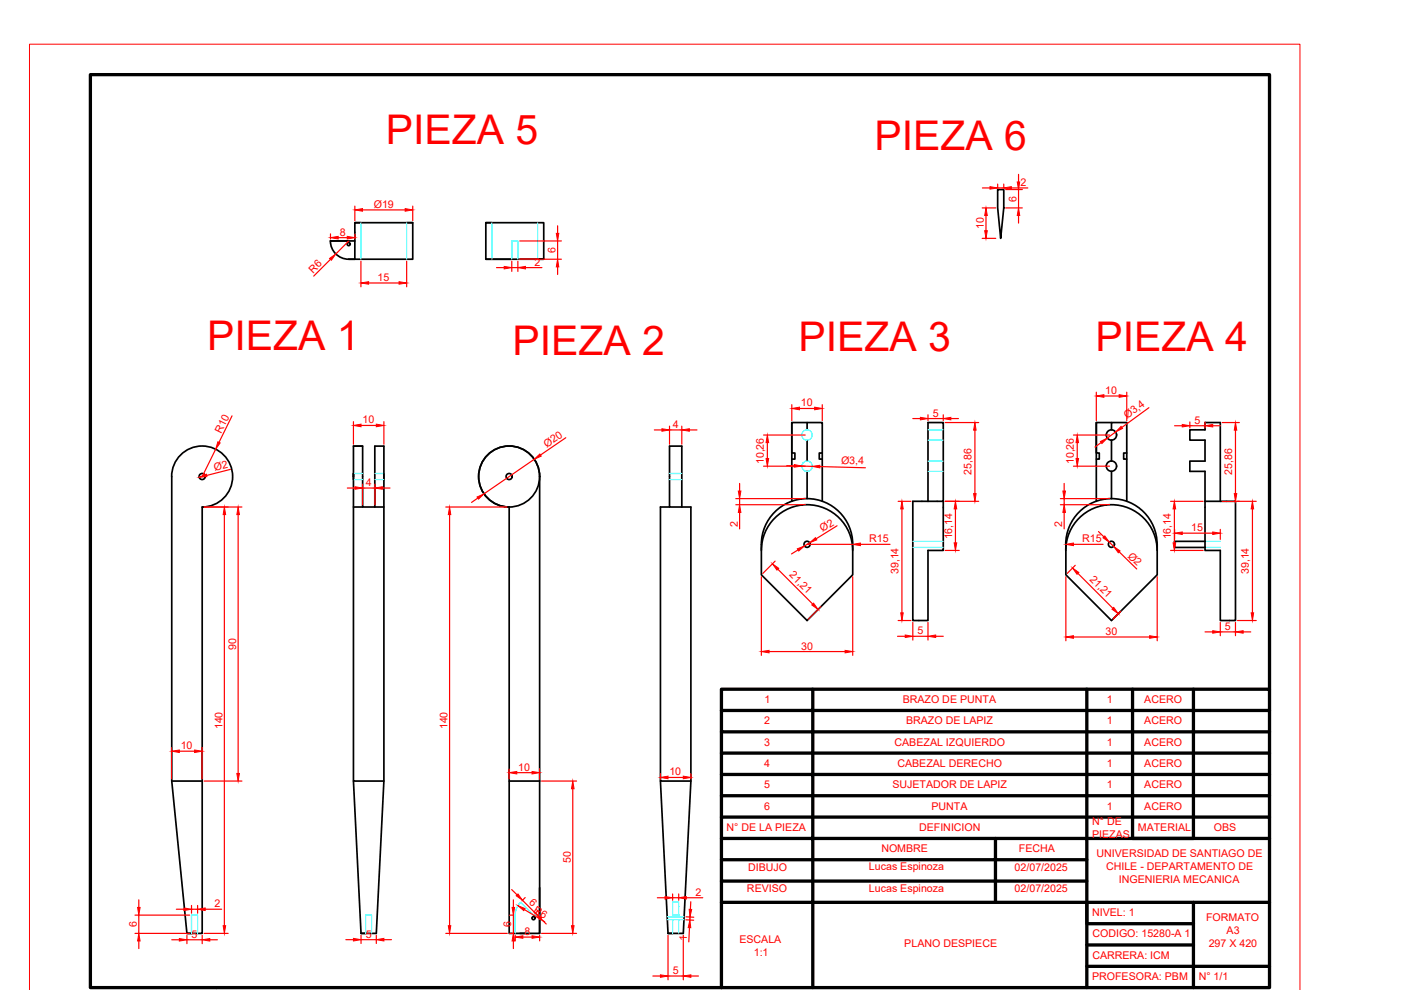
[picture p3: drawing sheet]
<svg xmlns="http://www.w3.org/2000/svg" width="297mm" height="210mm" viewBox="0 0 297 210" stroke-linecap="round" stroke-linejoin="round" font-family="sans-serif">
<!-- layer: contorno -->
<g fill="none" stroke="#000" stroke-width=".36">
<path d="M75.2 47.2h12.3v7.8h-13.6h1.3zM75.2 51.1h-5.2a3.9 3.9 0 0 0 3.9 3.9M75.2 47.2h1.3M86.2 47.2h1.3M103 47.2h12.3v7.8h-12.3zM103 47.2h1.3M103 55h5.5M114 55h1.3M211.5 40.2h1.3v3.9l-.6 6.4-.7-6.4zM74.9 94.6h2v12.9h2.6v-12.9h1.9v71l-1.6 32.3h-3.3l-1.6-32.3M76.9 94.6h-2v71h6.5M142 94.6h2.6v12.9h-2.6z"/>
<path d="M167.9 89.6v6.4h.6v1.3h-.6M171.1 91.1v-1.5h3.2v16.7M171.1 89.6h-3.2v16.7M171.1 93.3v4.5M171.1 99.9v5.8M174.3 96h-.6v1.3h.6M232.4 89.6v6.4h.7v1.3h-.7M235.7 91.1v-1.5h3.2v16.7M235.7 89.6h-3.3v16.7M235.7 93.3v4.5M235.7 99.9v5.8M238.9 96h-.7v1.3h.7"/>
<path d="M74.9 100.4v1.3M74.9 107.5h2M79.5 107.5h1.9M81.4 100.4v1.3M114.4 101a6.5 6.5 0 0 0-6.5-6.4 6.5 6.5 0 0 0-6.4 6.4 6.5 6.5 0 0 0 6.5 6.5v90.4h3.2M114.4 101v64.6M142 107.5h-2v58.1h6.5M144.6 107.5h1.9v58.1l-1.6 32.3h-3.3l-1.6-32.3M161.4 116.7a9.7 9.7 0 0 1 9.7-9.7 9.7 9.7 0 0 1 9.7 9.7M163.9 109a9.7 9.7 0 0 1 10.6-2.7 9.7 9.7 0 0 1 6.3 9.1v6.5l-9.7 9.7-9.7-9.7v-6.5a9.6 9.6 0 0 1 2.5-6.4zM196.8 106.3v-16.7h3.2v16.7h-6.5v25.3h3.3v-14.9h3.2v-10.4M226 116.7a9.7 9.7 0 0 1 9.6-9.7 9.7 9.7 0 0 1 9.7 9.7"/>
<path d="M245.3 115.4a9.7 9.7 0 0 0-9.7-9.7 9.7 9.7 0 0 0-9.6 9.7v6.5l9.7 9.7 9.6-9.7v-6.5M255.5 106.3h6.4v25.3h-3.2v-14.9h-3.2v-16.8h-3.2v-2.1h3.2v-4.5h-3.2v-2.2h3.2v-1.5h3.2v16.7M255.5 114.8h-6.5v1.3h6.5M36.4 165.6h6.5M108 165.6h6.4M114.4 165.6v32.3h-3.2M39.6 197.9h3.3v-90.4a6.5 6.5 0 0 0 6.4-6.5 6.5 6.5 0 0 0-6.4-6.4 6.5 6.5 0 0 0-6.5 6.4v64.6l3.2 32.3h1M110.2 197.9h1M114.4 188.2v9.7"/>
<circle cx="73.9" cy="51.8" r=".33"/>
<circle cx="235.6" cy="92.2" r="1.09"/>
<circle cx="235.6" cy="98.8" r="1.09"/>
<circle cx="42.9" cy="101" r=".65"/>
<circle cx="107.9" cy="101" r="6.5"/>
<circle cx="107.9" cy="101" r=".65"/>
<circle cx="171.1" cy="115.4" r=".65"/>
<circle cx="235.6" cy="115.4" r=".65"/>
<circle cx="113.1" cy="194.7" r=".33"/>
</g>
<!-- layer: segmento -->
<g fill="none" stroke="#0ff" stroke-width=".25">
<path d="M76.5 47.2v7.8M86.2 47.2v7.8M104.3 47.2v7.8M108.5 55v-3.9h1.3v3.9M114 47.2v7.8M196.8 91.1h3.2M196.8 93.3h3.2M196.8 97.8h3.2M196.8 99.9h3.2M74.9 100.4h2M74.9 101.7h2M79.5 100.4h1.9"/>
<path d="M79.5 101.7h1.9M142 100.4h2.6M142 101.7h2.6M193.5 114.8h6.5M193.5 116.1h6.5M255.5 114.8h3.2M255.5 116.1h3.2M40.6 197.9v-3.9h1.3v3.9M77.5 197.9v-3.9h1.3v3.9M114.4 194h-1.3l-2.7-2.7-.6 .8-.5 1.4-.1 4.4M141.5 194.4h3.5M141.5 195h3.5"/>
<path d="M142.6 195v2.9M143.9 194v-2.7h-1.3v3.1v-.4h1.3v.4M143.9 195v2.9"/>
<circle cx="171.1" cy="92.2" r="1.09"/>
<circle cx="171.1" cy="98.9" r="1.09"/>
</g>
<!-- layer: dimensiones -->
<g fill="none" stroke="#f00" stroke-width=".25">
<path d="M208.3 39.8h1.6M211.5 39v.8M211.5 39.8h1.3M212.8 39v.8M214.4 39.8h3.5M215.9 37v1.6M70.1 55l-3.6 3.5M70.1 49.6v1.1M71.7 50.4h1.9M73.9 51.1l-2.7 2.7M75.2 43.7v3.1M75.2 49.6v1.1"/>
<path d="M76.5 55.4v5.4M76.9 44.5h9M86.2 55.4v5.4M87.5 43.7v3.1M105.3 56.7h1.6M108.5 55.4v2.1M108.5 56.7h1.3M109.8 55.4v2.1M110.2 51.1h8.8M110.2 55h8.8M111.4 56.7h3.5M118.2 47.9v1.6"/>
<path d="M118.2 51.1v3.9M118.2 56.6v1.6M208.2 44.1h2.9M208.2 50.5h2.9M209 45.7v3.2M213.2 40.2h3.6M213.2 44.1h3.6M215.9 40.2v3.9M215.9 45.7v1.6M78.2 60h6.4M45.7 95.2l-2.8 5.8M48.9 99.5l-5.1 1.3"/>
<path d="M49.2 88.2l-2.8 5.6M74.9 89.4v4.8M76.5 90.2h3.3M81.4 89.4v4.8M113.3 97.4l-10.7 7.3M120 92.8l-5.4 3.7M138.7 91.2h1.6M142 90.4v3.8M142 91.2h2.6M144.6 90.4v3.8M146.2 91.2h1.6M161.9 98.8h8.8"/>
<path d="M161.9 92.2h8.8M162.7 93.8v3.4M166.8 98.7l1.6 .1M167.9 85.8v3.4M169.5 86.6h3.2M170 98.8l2.2 .1M173.8 98.9l9.7 .3M174.3 85.8v3.4M193.5 88.7h1.6M196.8 87.9v1.3M196.8 88.7h3.2M200 87.9v1.3"/>
<path d="M200.4 89.6h7.1M201.6 88.7h1.6M206.7 91.2v13.5M227.6 98.8h7.7M227.6 92.2h7.7M228.4 93.8v3.4M232.4 83.2v6M233.5 93.8l-1.3 1M234 84h3.3M236.5 91.6l-1.7 1.3M238.9 83.2v6M243.6 86.4l-5.7 4.2"/>
<path d="M249 90.3h1.7M252.3 89.5v1.2M252.3 90.3h3.2M255.5 89.5v1.2M257.1 90.3h1.6M259.1 89.6h3.7M261.9 91.2v13.5M43.3 107.5h8M47.6 109.1v87.2M50.5 109.1v54.9M73.6 103.5h1.7M76.9 102.7v4.4"/>
<path d="M76.9 103.5h2.6M79.5 102.7v4.4M81.1 103.5h1.6M94.5 107.5h13.1M95.3 109.1v87.2M101.3 105.6l-1.3 .9M156 105.7h14.7M156 107h14.7M156.8 102.5v1.6M156.8 105.7v1.3M156.8 108.6v3.5M164.3 119l-2.6 2.6"/>
<path d="M169.2 116.6l-1.4 .8M171.1 115.4h9.7M171.7 115.1l-1.1 .7M177.5 111.5l-4.5 2.7M182.4 115.4h6.3M190.4 106.3h2.7M191.2 107.9v22M200.4 106.3h7.1M200.4 116.7h3M202.6 107.9v7.2M224.8 105.7h10.5M224.8 107h10.5"/>
<path d="M225.6 102.5v1.6M225.6 105.7v1.3M225.6 108.6v3.5M227.6 115.4h6.3M228 119.9l-1.7 1.7M232.9 112.7l1.1 1.1M235.2 115l.9 .9M237.3 117l3.7 3.6M248.2 106.3h6.9M248.2 116.7h6.9M249 107.9v7.2M250.7 113h6.4"/>
<path d="M258.7 112.2v2.2M259.1 106.3h7.2M265.5 107.9v22M161.4 122.3v16.7M163.1 138.1h16.1M164.9 120.7l7.4 7.4M174 128.6l-2.6 2.7M180.8 122.3v16.7M190.3 134.9h1.6M190.4 131.6h2.7M193.5 132v3.7M193.5 134.9h3.3"/>
<path d="M196.8 132v3.7M198.4 134.9h1.6M226 122.3v13.6M227.6 135.1h16.1M228.5 121.6l7.5 7.4M237.7 129.6l-1.7 1.7M245.3 122.3v13.6M255.5 134h1.6M258.7 132v2.8M258.7 134h3.2M261.9 132v2.8M262.4 131.6h3.9"/>
<path d="M263.6 134h1.6M36.4 158.5v6.7M38 159.3h3.3M42.9 158.5v6.7M43.3 165.6h8M108 163v2.2M109.6 163.8h3.2M114.4 163v2.2M114.8 165.6h7.4M121.4 167.2v29.1M140 164v1.2M141.6 164.8h3.3"/>
<path d="M146.5 164v1.2M28.6 197.9h11.6M28.6 194h11.6M29.4 190.8v1.6M29.4 194v3.9M29.4 199.5v1.6M36.4 199.3h1.6M37.4 192.8h1.6M39.6 198.3v1.8M39.6 199.3h3.3M40.6 192v1.6M40.6 192.8h1.3"/>
<path d="M41.9 192v1.6M42.9 198.3v1.8M43.3 197.9h5.1M43.5 192.8h3.5M44.5 199.3h1.6M73.3 199.2h1.6M76.5 199.2h3.3M76.5 198.3v1.7M79.8 198.3v1.7M81.4 199.2h1.6M94.5 197.9h13.1M108 194h.8v3.9h-.8"/>
<path d="M108.5 188.6l1.1 1.1M108.8 190.8v1.6M108.8 199.5v1.6M109.2 198.3v1.2M110.8 190.9l2.7 2.7M110.9 198.7h1.9M111.2 192.8l4.3 2.6M111.3 190.3l-.6 .7M114.1 193.1l-.7 .6M114.4 198.3v1.2M114.7 194.8l1.1 1.1M114.8 197.9h7.4"/>
<path d="M139.4 190.3h1.6M141.6 198.3v9.4M142.6 189.5v1.4M142.6 190.3h1.3M143.9 189.5v1.4M144.9 198.3v9.4M145.4 195l1.7 .1M145.4 194.4l1.7 .1M145.5 190.3h3.5M146.2 196.7l-.2 3M146.3 194.4v.7M146.5 191.2l-.1 1.6"/>
<path d="M138.4 206.9h1.6M141.6 206.9h3.3M146.5 206.9h1.6"/>
</g>
<g fill="#f00" stroke="#f00" stroke-width=".21">
<path d="M46.2 93.7l.5 .2-1 1.3z"/>
<path d="M42.2 101.2l1.5-.7 .2 .6z"/>
<path d="M47.3 196.3h.5l-.2 1.6z"/>
<path d="M47.6 107.5l.2 1.6h-.5z"/>
<path d="M41.3 159l1.6 .3-1.6 .2z"/>
<path d="M36.4 159.3l1.6-.3v.5z"/>
<path d="M42.9 199.3l1.6-.3v.5z"/>
<path d="M38 199l1.6 .3-1.6 .2z"/>
<path d="M39 192.5l1.6 .3-1.6 .3z"/>
<path d="M41.9 192.8l1.6-.3v.6z"/>
<path d="M29.2 192.4h.5l-.3 1.6z"/>
<path d="M29.4 197.9l.3 1.6h-.5z"/>
<path d="M50.5 107.5l.3 1.6h-.6z"/>
<path d="M50.2 164h.6l-.3 1.6z"/>
<path d="M74.9 90.2l1.6-.3v.6z"/>
<path d="M79.8 89.9l1.6 .3-1.6 .3z"/>
<path d="M75.3 103.2l1.6 .3-1.6 .2z"/>
<path d="M79.5 103.5l1.6-.3v.5z"/>
<path d="M74.9 199l1.6 .2-1.6 .3z"/>
<path d="M79.8 199.2l1.6-.2v.5z"/>
<path d="M140.3 90.9l1.7 .3-1.7 .2z"/>
<path d="M144.6 91.2l1.6-.3v.5z"/>
<path d="M167.9 86.6l1.6-.3v.6z"/>
<path d="M172.7 86.3l1.6 .3-1.6 .3z"/>
<path d="M195.1 88.5l1.7 .2-1.7 .3z"/>
<path d="M200 88.7l1.6-.2v.5z"/>
<path d="M180.8 115.4l1.6-.3v.6z"/>
<path d="M179.2 137.9l1.6 .2-1.6 .3z"/>
<path d="M161.4 138.1l1.7-.2v.5z"/>
<path d="M172.1 128.3l.4-.4 .9 1.3z"/>
<path d="M163.8 119.5l1.3 1-.4 .4z"/>
<path d="M169 116.4l1.6-.6-1.3 1z"/>
<path d="M171.7 115.1l1.2-1.1 .3 .5z"/>
<path d="M168.4 98.5l1.6 .3-1.6 .3z"/>
<path d="M172.2 98.9l1.6-.2v.5z"/>
<path d="M162.4 97.2h.6l-.3 1.6z"/>
<path d="M162.7 92.2l.3 1.6h-.6z"/>
<path d="M156.5 104.1h.6l-.3 1.6z"/>
<path d="M156.8 107l.3 1.6h-.6z"/>
<path d="M75.2 44.5l1.7-.3v.6z"/>
<path d="M85.9 44.2l1.6 .3-1.6 .3z"/>
<path d="M76.5 60l1.7-.3v.6z"/>
<path d="M84.6 59.7l1.6 .3-1.6 .3z"/>
<path d="M106.9 56.5l1.6 .2-1.6 .3z"/>
<path d="M109.8 56.7l1.6-.2v.5z"/>
<path d="M117.9 49.5h.6l-.3 1.6z"/>
<path d="M118.2 55l.3 1.6h-.6z"/>
<path d="M69.9 54.8l1.3-1-.9 1.4z"/>
<path d="M73.6 50.1l1.6 .3-1.6 .3z"/>
<path d="M70.1 50.4l1.6-.3v.6z"/>
<path d="M209.9 39.6l1.6 .2-1.6 .3z"/>
<path d="M212.8 39.8l1.6-.2v.5z"/>
<path d="M215.7 38.6h.5l-.3 1.6z"/>
<path d="M215.9 44.1l.3 1.6h-.5z"/>
<path d="M209 44.1l.3 1.6h-.5z"/>
<path d="M208.8 48.9h.5l-.3 1.6z"/>
<path d="M95 196.3h.6l-.3 1.6z"/>
<path d="M95.3 107.5l.3 1.6h-.6z"/>
<path d="M108 163.8l1.6-.2v.5z"/>
<path d="M112.8 163.6l1.6 .2-1.6 .3z"/>
<path d="M101.1 105.4l1.5-.7-1.1 1.1z"/>
<path d="M113.3 97.4l1.2-1.1 .3 .4z"/>
<path d="M121.2 196.3h.5l-.3 1.6z"/>
<path d="M121.4 165.6l.3 1.6h-.5z"/>
<path d="M109.2 198.7l1.7-.3v.5z"/>
<path d="M112.8 198.4l1.6 .3-1.6 .2z"/>
<path d="M109.8 192l1.5 .6-.3 .5z"/>
<path d="M113.5 193.6l1.4 1-.4 .4z"/>
<path d="M109.4 189.9l.4-.4 1 1.4z"/>
<path d="M108.6 192.4h.5l-.3 1.6z"/>
<path d="M108.8 197.9l.3 1.6h-.5z"/>
<path d="M141 190.1l1.6 .2-1.6 .3z"/>
<path d="M143.9 190.3l1.6-.2v.5z"/>
<path d="M146.1 192.8h.5l-.3 1.6z"/>
<path d="M146.3 195.1l.2 1.6h-.6z"/>
<path d="M140 206.7l1.6 .2-1.6 .3z"/>
<path d="M144.9 206.9l1.6-.2v.5z"/>
<path d="M140 164.8l1.6-.2v.5z"/>
<path d="M144.9 164.6l1.6 .2-1.6 .3z"/>
<path d="M191.9 134.6l1.6 .3-1.6 .3z"/>
<path d="M196.8 134.9l1.6-.3v.6z"/>
<path d="M191.2 106.3l.3 1.6h-.5z"/>
<path d="M191 129.9h.5l-.3 1.7z"/>
<path d="M206.7 89.6l.3 1.6h-.6z"/>
<path d="M206.4 104.7h.6l-.3 1.6z"/>
<path d="M249 113l1.7-.2v.5z"/>
<path d="M257.1 112.8l1.6 .2-1.6 .3z"/>
<path d="M250.7 90l1.6 .3-1.6 .2z"/>
<path d="M255.5 90.3l1.6-.3v.5z"/>
<path d="M233.3 93.6l1.5-.7-1.2 1.1z"/>
<path d="M237.7 90.4l.3 .4-1.5 .8z"/>
<path d="M232.4 84l1.6-.3v.5z"/>
<path d="M237.3 83.7l1.6 .3-1.6 .2z"/>
<path d="M228.4 92.2l.3 1.6h-.6z"/>
<path d="M228.1 97.2h.6l-.3 1.6z"/>
<path d="M235.8 129.2l.3-.4 1 1.3z"/>
<path d="M227.4 120.4l1.3 1-.3 .4z"/>
<path d="M226 135.1l1.6-.3v.5z"/>
<path d="M243.7 134.8l1.6 .3-1.6 .2z"/>
<path d="M233.9 114l.3-.4 1 1.4z"/>
<path d="M236.1 115.9l1.4 .9-.4 .4z"/>
<path d="M226 115.4l1.6-.3v.6z"/>
<path d="M225.3 104.1h.6l-.3 1.6z"/>
<path d="M225.6 107l.3 1.6h-.6z"/>
<path d="M202.6 106.3l.2 1.6h-.5z"/>
<path d="M202.3 115.1h.5l-.2 1.6z"/>
<path d="M265.5 106.3l.3 1.6h-.5z"/>
<path d="M265.3 129.9h.5l-.3 1.7z"/>
<path d="M257.1 133.7l1.6 .3-1.6 .3z"/>
<path d="M261.9 134l1.7-.3v.6z"/>
<path d="M261.9 89.6l.3 1.6h-.5z"/>
<path d="M261.7 104.7h.5l-.3 1.6z"/>
<path d="M249 106.3l.3 1.6h-.6z"/>
<path d="M248.7 115.1h.6l-.3 1.6z"/>
</g>
<!-- layer: margen -->
<g fill="none" stroke="#000" stroke-width=".7">
<path d="M153 150.6v-4.5h19.3v4.5h-19.3v4.6h19.3v4.5h-19.3v4.5h19.3v4.5h-19.3v4.5M153 155.2v4.5M172.3 146.1h58.1v27.1h38.8v4.6M230.4 146.1h38.8v27.1M240.1 146.1v31.7h12.9v-31.7M269.2 150.6h-96.9v4.6h96.9M269.2 146.1v-130.3h-250v193.6h153.1M269.2 159.7h-96.9v4.5h96.9M153 164.2v4.5M153 177.8v4.5M211.1 177.8v4.5h-38.8v4.5h58.1M269.2 168.7h-96.9v4.5h58.1v4.6h38.8v13.5"/>
<path d="M153 186.8v4.5M172.3 191.3h58.1v18.1h-58.1zM230.4 191.3v-13.5h-58.1v-4.6h-19.3v4.6h19.3v4.5h-19.3v4.5h19.3v4.5h-19.3v18.1M230.4 191.3h22.6v18.1h-22.6M230.4 191.3v4.5h22.6M230.4 182.3h-19.3v9M253 191.3h16.2v13.6M230.4 204.9h38.8v4.5h-16.2M230.4 200.4h22.6"/>
</g>
<!-- layer: dimensiones -->
<path d="M6.3 209.9v-200.5h269.3v200.5" fill="none" stroke="#f00" stroke-width=".21"/>
<g font-size="8.7" fill="#f00">
<text x="81.8" y="30.5">PIEZA 5</text>
<text x="185.4" y="31.8">PIEZA 6</text>
<text x="43.9" y="74.3">PIEZA 1</text>
<text x="108.7" y="75.4">PIEZA 2</text>
<text x="169.3" y="74.3">PIEZA 3</text>
<text x="232.3" y="74.3">PIEZA 4</text>
</g>
<g font-size="2.3" fill="#f00">
<text x="216.4" y="39.4">2</text>
<text x="79.3" y="44">Ø19</text>
<text x="215.5" y="42.7" transform="rotate(-90 215.5 42.7)">6</text>
<text x="72" y="50">8</text>
<text x="117.8" y="53.7" transform="rotate(-90 117.8 53.7)">6</text>
<text x="208.6" y="48.6" transform="rotate(-90 208.6 48.6)">10</text>
<text x="66.4" y="58.1" transform="rotate(-45 66.4 58.1)">R6</text>
<text x="80" y="59.6">15</text>
<text x="113.4" y="56.3">2</text>
<text x="234.3" y="83.5">10</text>
<text x="76.8" y="89.8">10</text>
<text x="169.8" y="86.2">10</text>
<text x="197.7" y="88.3">5</text>
<text x="239" y="88.9" transform="rotate(-36 239 88.9)">Ø3,4</text>
<text x="253.2" y="89.8">5</text>
<text x="46.9" y="92" transform="rotate(-64 46.9 92)">R10</text>
<text x="115.9" y="95" transform="rotate(-34 115.9 95)">Ø20</text>
<text x="142.7" y="90.8">4</text>
<text x="45.6" y="99.9" transform="rotate(-14 45.6 99.9)">Ø2</text>
<text x="162" y="98.4" transform="rotate(-90 162 98.4)">10,26</text>
<text x="178.3" y="98.3" transform="rotate(2 178.3 98.3)">Ø3,4</text>
<text x="206" y="100.7" transform="rotate(-90 206 100.7)">25,86</text>
<text x="227.7" y="98.4" transform="rotate(-90 227.7 98.4)">10,26</text>
<text x="261.2" y="100.7" transform="rotate(-90 261.2 100.7)">25,86</text>
<text x="77.6" y="103.1">4</text>
<text x="156.4" y="111.8" transform="rotate(-90 156.4 111.8)">2</text>
<text x="174.4" y="112.8" transform="rotate(-32 174.4 112.8)">Ø2</text>
<text x="225.2" y="111.8" transform="rotate(-90 225.2 111.8)">2</text>
<text x="252.5" y="112.6">15</text>
<text x="184.3" y="115">R15</text>
<text x="201.9" y="114.4" transform="rotate(-90 201.9 114.4)">16,14</text>
<text x="229.4" y="115">R15</text>
<text x="239" y="118" transform="rotate(44 239 118)">Ø2</text>
<text x="248.3" y="114.4" transform="rotate(-90 248.3 114.4)">16,14</text>
<text x="167.2" y="122" transform="rotate(45 167.2 122)">21,21</text>
<text x="190.5" y="121.7" transform="rotate(-90 190.5 121.7)">39,14</text>
<text x="230.9" y="122.9" transform="rotate(45 230.9 122.9)">21,21</text>
<text x="264.8" y="121.7" transform="rotate(-90 264.8 121.7)">39,14</text>
<text x="50.1" y="137.8" transform="rotate(-90 50.1 137.8)">90</text>
<text x="169.9" y="137.7">30</text>
<text x="194.5" y="134.5">5</text>
<text x="234.4" y="134.6">30</text>
<text x="259.7" y="133.6">5</text>
<text x="162.1" y="149">1</text>
<text x="191.4" y="149">BRAZO DE PUNTA</text>
<text x="234.7" y="149">1</text>
<text x="242.6" y="149">ACERO</text>
<text x="47.1" y="154.6" transform="rotate(-90 47.1 154.6)">140</text>
<text x="94.9" y="154.6" transform="rotate(-90 94.9 154.6)">140</text>
<text x="162" y="153.6">2</text>
<text x="192.1" y="153.6">BRAZO DE LAPIZ</text>
<text x="234.7" y="153.6">1</text>
<text x="242.6" y="153.6">ACERO</text>
<text x="38.3" y="158.8">10</text>
<text x="162" y="158.1">3</text>
<text x="189.7" y="158.1">CABEZAL IZQUIERDO</text>
<text x="234.7" y="158.1">1</text>
<text x="242.6" y="158.1">ACERO</text>
<text x="109.9" y="163.4">10</text>
<text x="141.9" y="164.4">10</text>
<text x="162" y="167.1">5</text>
<text x="162" y="162.6">4</text>
<text x="189.2" y="167.1">SUJETADOR DE LAPIZ</text>
<text x="190.3" y="162.6">CABEZAL DERECHO</text>
<text x="234.7" y="162.6">1</text>
<text x="234.7" y="167.1">1</text>
<text x="242.6" y="162.6">ACERO</text>
<text x="242.6" y="167.1">ACERO</text>
<text x="162" y="171.6">6</text>
<text x="197.5" y="171.6">PUNTA</text>
<text x="234.7" y="171.6">1</text>
<text x="242.6" y="171.7">ACERO</text>
<text x="154.1" y="176.1">N° DE LA PIEZA</text>
<text x="194.9" y="176.2">DEFINICION</text>
<text x="231.5" y="174.9">N° DE</text>
<text x="231.5" y="177.6">PIEZAS</text>
<text x="241.2" y="176.1">MATERIAL</text>
<text x="257.4" y="176.2">OBS</text>
<text x="121" y="183" transform="rotate(-90 121 183)">50</text>
<text x="158.6" y="184.6">DIBUJO</text>
<text x="184.2" y="184.5">Lucas Espinoza</text>
<text x="186.9" y="180.7">NOMBRE</text>
<text x="215.1" y="184.6">02/07/2025</text>
<text x="216" y="180.7">FECHA</text>
<text x="232.5" y="181.7">UNIVERSIDAD DE SANTIAGO DE</text>
<text x="234.5" y="184.4">CHILE - DEPARTAMENTO DE</text>
<text x="112" y="191.5" transform="rotate(44 112 191.5)">6</text>
<text x="147.5" y="189.9">2</text>
<text x="158.4" y="189.1">REVISO</text>
<text x="184.2" y="189.1">Lucas Espinoza</text>
<text x="215.1" y="189.1">02/07/2025</text>
<text x="237.2" y="187.1">INGENIERIA MECANICA</text>
<text x="29" y="196.6" transform="rotate(-90 29 196.6)">6</text>
<text x="45.5" y="192.4">2</text>
<text x="108.4" y="196.6" transform="rotate(-90 108.4 196.6)">6</text>
<text x="113" y="193.4" transform="rotate(31 113 193.4)">R6</text>
<text x="231.5" y="194.2">NIVEL: 1</text>
<text x="255.7" y="195.3">FORMATO</text>
<text x="40.6" y="198.8">5</text>
<text x="77.5" y="198.8">5</text>
<text x="111.2" y="198.2">8</text>
<text x="145.6" y="199.5" transform="rotate(-87 145.6 199.5)">1</text>
<text x="156.8" y="199.9">ESCALA</text>
<text x="159.8" y="202.6">1:1</text>
<text x="191.7" y="200.9">PLANO DESPIECE</text>
<text x="231.6" y="198.8">CODIGO: 15280-A 1</text>
<text x="231.6" y="203.3">CARRERA: ICM</text>
<text x="256.3" y="200.7">297 X 420</text>
<text x="260.1" y="198">A3</text>
<text x="142.6" y="206.5">5</text>
<text x="231.5" y="207.8">PROFESORA: PBM</text>
<text x="254.2" y="207.8">N° 1/1</text>
</g>
</svg>
